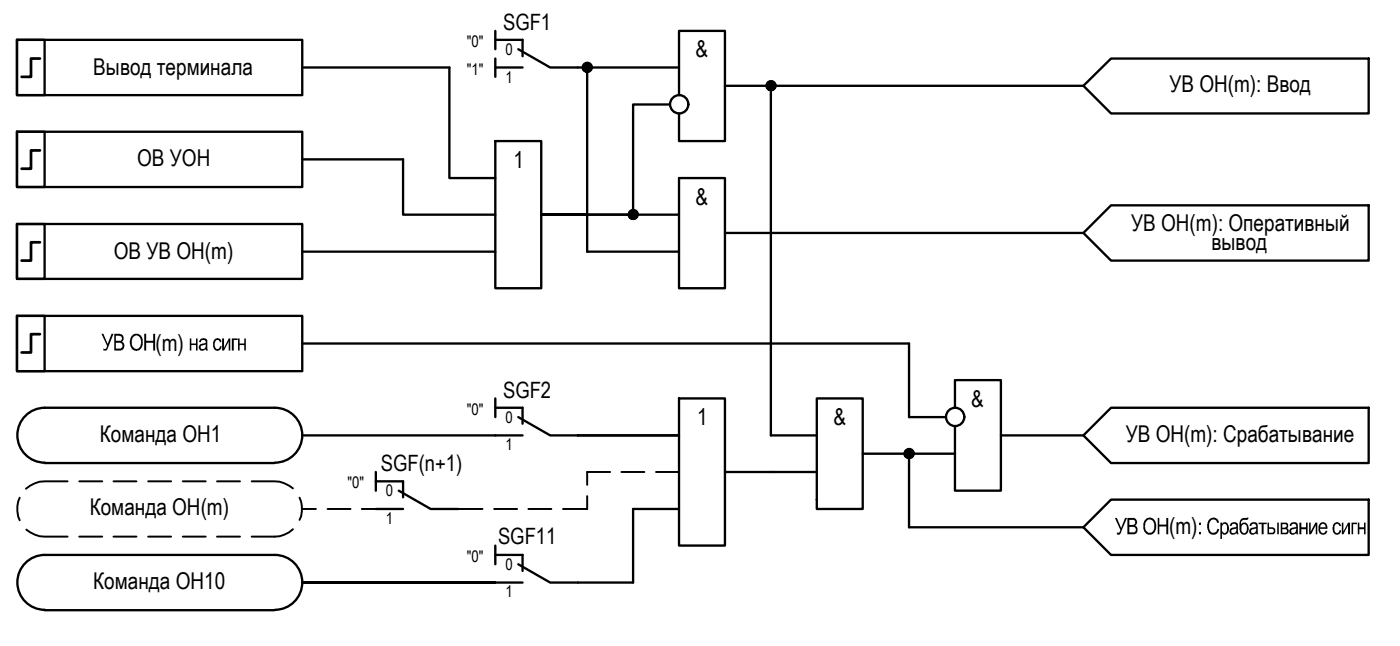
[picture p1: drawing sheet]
<svg xmlns="http://www.w3.org/2000/svg" width="152mm" height="70mm" viewBox="0 0 152 70" stroke-linecap="round" stroke-linejoin="round" font-family="sans-serif">
<g fill="none" stroke="#000" stroke-width=".25">
<path d="M1.8 4.3h3.1v6h-3.1zM1.8 4.3h31.1v6h-31.1zM1.8 14.3h3.1v6h-3.1zM1.8 14.3h31.1v6h-31.1zM32.9 7.3h16v12.1h5M32.9 17.3h10.9v6h10.1M53.9 15.3h5v16h-5zM53.9 4.3h2.9v1.8M53.9 7.3h2.9M53.9 3.4v1.9M53.9 6.4v2M56.4 5.3l3.4 2h14.1"/>
<path d="M63.9 7.3v20.1h10M72.8 11.4h-3.9v11.9h-10h15M73.9 10.3v-6.9h5v11.9h-5v-3M73.9 19.4h5v11.9h-5zM78.9 9.3h38.9M83.8 9.3v38h5M117.8 9.3l3-2.9h28.1v5.9h-28.1zM1.8 24.4h3.1v5.9h-3.1zM1.8 24.4h31.1v5.9h-31.1zM1.8 34.3h3.1v6.1h-3.1zM1.8 34.3h31.1v6.1h-31.1zM32.9 27.4h21"/>
<path d="M32.9 37.4h66v8h4M63.9 23.3h-5h5M78.9 25.3h38.9M120.8 22.3h28.1v6h-28.1l-3-3zM40.9 55.3h2.9M40.9 52.3h2.9v1.8M40.9 51.3v2.1M43.4 53.4l3.4 1.9h3.1M53.9 44.3h2.9v1.8M53.9 43.3v2.1M53.9 59.3v2.1M53.9 47.3h2.9"/>
<path d="M56.4 45.4l3.4 1.9h14.1M68.9 55.3h5M73.9 43.3h5v16h-5zM78.9 51.3h9.9M88.8 43.3h5v12h-5zM93.8 49.3h10.1M98.9 49.3v8h18.9M103.9 44.3v-3h5v12.1h-5v-7.1M108.9 47.3h8.9M117.8 57.3l3-3h28.1v6h-28.1zM120.8 44.3h28.1v6.1h-28.1l-3-3.1zM53.9 63.3h-21h21"/>
<path d="M53.9 60.3h2.9v1.8M53.9 63.3h2.9M56.4 61.4l3.4 1.9h3"/>
<circle cx="63.9" cy="7.3" r=".49"/>
<circle cx="73.9" cy="11.3" r=".99"/>
<circle cx="83.9" cy="9.3" r=".49"/>
<circle cx="68.9" cy="23.3" r=".49"/>
<circle cx="98.9" cy="49.3" r=".49"/>
<circle cx="103.9" cy="45.3" r=".99"/>
</g>
<g fill="#000" stroke="#000" stroke-width=".11">
<path d="M63.6 7h.6zM63.7 7.8h.3zM63.8 6.8h.1zM83.8 9.8h.2zM83.8 8.9h.1zM68.7 23.8h.3zM68.8 22.8h.1zM98.7 49.8h.3zM98.8 48.9h.1z"/>
<path d="M63.7 7.8h.2zM63.8 7.8h.1z"/>
<path d="M63.8 6.8l.2 .1zM63.8 6.8l.2 .1z"/>
<path d="M63.7 6.9h.3zM63.7 6.9h.3z"/>
<path d="M63.7 6.9h.4zM63.7 6.9h.4z"/>
<path d="M63.7 7.8h.3zM63.7 7.8h.3z"/>
<path d="M63.7 6.9h.4zM63.7 6.9h.4z"/>
<path d="M63.7 7.8h.4zM63.7 7.8h.3z"/>
<path d="M63.6 6.9l.6 .1zM63.6 6.9l.6 .1zM63.5 7h.7z"/>
<path d="M63.6 7.8h.5zM63.6 7.8h.5z"/>
<path d="M63.5 7h.7zM63.5 7h.7z"/>
<path d="M63.5 7.7l.7 .1zM63.5 7.7l.7 .1z"/>
<path d="M63.6 7.8h.6zM63.6 7.8h.5z"/>
<path d="M63.5 7h.7zM63.5 7h.7z"/>
<path d="M63.5 7.7h.7zM63.5 7.7h.7z"/>
<path d="M63.5 7l.8 .1zM63.5 7l.8 .1z"/>
<path d="M63.5 7.6h.7zM63.5 7.6l.7 .1z"/>
<path d="M63.4 7.1h.9zM63.4 7.1h.9z"/>
<path d="M63.4 7.1l.9 .1zM63.4 7.1l.9 .1z"/>
<path d="M63.4 7.6h.9zM63.4 7.6h.9z"/>
<path d="M63.4 7.6h.9zM63.4 7.6h.8z"/>
<path d="M63.4 7.2h.9zM63.4 7.2h.9z"/>
<path d="M63.4 7.2l.9 .1zM63.4 7.2l.9 .1z"/>
<path d="M63.4 7.3h1zM63.4 7.3h1z"/>
<path d="M63.4 7.4l.9 .1zM63.4 7.4l.9 .1z"/>
<path d="M63.4 7.5l.9 .1v-.1zM63.4 7.5l.9 .1h-.9z"/>
<path d="M63.4 7.6h.9zM63.4 7.6h.9z"/>
<path d="M63.4 7.3h1zM63.4 7.3h1z"/>
<path d="M63.4 7.3l1 .1zM63.4 7.3l1 .1z"/>
<path d="M63.4 7.4h1zM63.4 7.4h.9z"/>
<path d="M83.8 9.8h.1zM83.8 9.8h.1z"/>
<path d="M83.8 8.9h.2zM83.8 8.9h.2z"/>
<path d="M83.8 8.9h.2zM83.7 8.9h.3z"/>
<path d="M83.7 8.9h.4zM83.7 8.9h.4z"/>
<path d="M83.7 9.8h.3zM83.7 9.8h.3z"/>
<path d="M83.6 8.9h.5zM83.6 8.9h.5z"/>
<path d="M83.6 9.8h.5zM83.6 9.8h.4z"/>
<path d="M83.6 8.9h.5zM83.6 8.9h.5z"/>
<path d="M83.6 9.8h.5zM83.6 9.8h.5z"/>
<path d="M83.5 8.9h.7zM83.5 8.9h.7z"/>
<path d="M83.5 9.8h.6zM83.5 9.8h.6z"/>
<path d="M83.5 8.9l.7 .1zM83.5 8.9l.7 .1z"/>
<path d="M83.5 9.7h.7zM83.5 9.7h.7z"/>
<path d="M83.5 9.7h.7zM83.5 9.7l.6 .1z"/>
<path d="M83.5 9h.7zM83.5 9h.7z"/>
<path d="M83.5 9l.8 .1zM83.5 9l.8 .1z"/>
<path d="M83.5 9.7h.7zM83.5 9.7h.7z"/>
<path d="M83.4 9.1h.9zM83.4 9.1h.9z"/>
<path d="M83.4 9.6h.9zM83.4 9.6l.8 .1z"/>
<path d="M83.4 9.1l.9 .1zM83.4 9.1l.9 .1z"/>
<path d="M83.4 9.2h1zM83.4 9.2h1z"/>
<path d="M83.4 9.5l.9 .1zM83.4 9.5l.9 .1z"/>
<path d="M83.4 9.6h.9zM83.4 9.6h.9z"/>
<path d="M83.4 9.2h1zM83.4 9.2h1z"/>
<path d="M83.4 9.2l1 .1zM83.4 9.2l1 .1z"/>
<path d="M83.3 9.3h1.1zM83.3 9.3h1.1z"/>
<path d="M83.3 9.3l1.1 .1zM83.3 9.3l1.1 .1z"/>
<path d="M83.3 9.4l1.1 .1v-.1zM83.3 9.4l1.1 .1h-1z"/>
<path d="M83.4 9.5h1zM83.4 9.5h1z"/>
<path d="M83.4 9.5h1zM83.4 9.5h.9z"/>
<path d="M68.7 23.8h.2zM68.8 23.8h.1z"/>
<path d="M68.8 22.8l.2 .1zM68.8 22.8l.2 .1z"/>
<path d="M68.7 22.9h.3zM68.7 22.9h.3z"/>
<path d="M68.7 22.9h.4zM68.6 22.9h.5z"/>
<path d="M68.7 23.8h.3zM68.7 23.8h.3z"/>
<path d="M68.6 22.9h.5zM68.6 22.9h.5z"/>
<path d="M68.6 23.8h.5zM68.6 23.8h.4z"/>
<path d="M68.6 22.9h.6zM68.6 22.9h.6z"/>
<path d="M68.6 23.8h.5zM68.6 23.8h.5z"/>
<path d="M68.6 22.9l.6 .1zM68.6 22.9l.6 .1z"/>
<path d="M68.6 23.8h.6zM68.6 23.8h.5z"/>
<path d="M68.5 23h.7zM68.5 23h.7z"/>
<path d="M68.5 23h.7zM68.5 23h.7z"/>
<path d="M68.5 23.7h.7zM68.5 23.7h.7z"/>
<path d="M68.5 23.7h.7zM68.5 23.7l.7 .1z"/>
<path d="M68.5 23l.8 .1zM68.5 23l.8 .1z"/>
<path d="M68.5 23.6h.7zM68.5 23.6l.7 .1z"/>
<path d="M68.4 23.1h.9zM68.4 23.1h.9z"/>
<path d="M68.4 23.1l.9 .1zM68.4 23.1l.9 .1z"/>
<path d="M68.4 23.6h.9zM68.4 23.6h.9z"/>
<path d="M68.4 23.6h.9zM68.4 23.6h.8z"/>
<path d="M68.4 23.2h.9zM68.4 23.2h.9z"/>
<path d="M68.4 23.2l1 .1zM68.4 23.2l1 .1z"/>
<path d="M68.4 23.5h.9zM68.4 23.5h.9z"/>
<path d="M68.4 23.5h.9zM68.4 23.5l.9 .1z"/>
<path d="M68.4 23.3h1zM68.4 23.3h1z"/>
<path d="M68.4 23.3h1zM68.4 23.3h1z"/>
<path d="M68.4 23.3l1 .1zM68.4 23.3l1 .1z"/>
<path d="M68.4 23.4h1zM68.4 23.4h1z"/>
<path d="M68.4 23.4h1zM68.4 23.4l.9 .1z"/>
<path d="M98.7 49.8h.2zM98.8 49.8h.1z"/>
<path d="M98.8 48.9h.2zM98.7 48.9h.3z"/>
<path d="M98.7 48.9h.3zM98.7 48.9h.3z"/>
<path d="M98.7 48.9h.3zM98.7 48.9h.3z"/>
<path d="M98.7 49.8h.3zM98.7 49.8h.3z"/>
<path d="M98.7 48.9h.4zM98.7 48.9h.4z"/>
<path d="M98.7 49.8h.3zM98.7 49.8h.3z"/>
<path d="M98.6 48.9l.5 .1zM98.6 48.9l.5 .1z"/>
<path d="M98.6 49.8h.5zM98.6 49.8h.4z"/>
<path d="M98.6 49h.6zM98.5 49h.7z"/>
<path d="M98.6 49.8h.5zM98.6 49.8h.5z"/>
<path d="M98.5 49h.7zM98.5 49h.7z"/>
<path d="M98.5 49.7h.7zM98.5 49.7l.6 .1z"/>
<path d="M98.5 49h.8zM98.5 49h.8z"/>
<path d="M98.5 49.7h.7zM98.5 49.7h.7z"/>
<path d="M98.5 49l.8 .1zM98.5 49l.8 .1z"/>
<path d="M98.5 49.1h.8zM98.5 49.1h.8z"/>
<path d="M98.5 49.6l.8 .1zM98.5 49.6l.8 .1z"/>
<path d="M98.5 49.7h.8zM98.5 49.7h.7z"/>
<path d="M98.4 49.1l.9 .1zM98.4 49.1l.9 .1z"/>
<path d="M98.4 49.2h.9zM98.4 49.2h.9z"/>
<path d="M98.4 49.5l.9 .1zM98.4 49.5l.9 .1z"/>
<path d="M98.4 49.6h.9zM98.4 49.6h.9z"/>
<path d="M98.4 49.2h.9zM98.4 49.2h.9z"/>
<path d="M98.4 49.2l.9 .1zM98.4 49.2l.9 .1z"/>
<path d="M98.4 49.3h.9zM98.4 49.3h.9z"/>
<path d="M98.4 49.3l.9 .1zM98.4 49.3l.9 .1z"/>
<path d="M98.4 49.4h.9zM98.4 49.4h.9z"/>
<path d="M98.4 49.4l.9 .1v-.1zM98.4 49.4l.9 .1h-.9z"/>
<path d="M98.4 49.5h.9zM98.4 49.5h.9z"/>
</g>
<path d="M4.3 6.4h-.9v2h-1M4.3 16.4h-.9v1.9h-1M4.3 26.3h-.9v2h-1M4.3 36.3h-.9v2h-1" fill="none" stroke="#000" stroke-width=".3"/>
<g fill="#000">
<path d="M11 36.3h.2l.5 1.1 .4-1.1h.2l-.5 1.5a.34 .34 0 0 1-.6 .3v-.2h.3l.2-.2zM15.7 36.3h.2v.8h.8v-.8h.2v1.8h-.2v-.8h-.8v.8h-.2zM20.6 36.8h.2v.6h.5v-.6h.2v1.3h-.2v-.6h-.5v.6h-.2zM23.3 37v-.1a.44 .44 0 0 1 .5-.1 .44 .44 0 0 1 .3 .4h-.2a.26 .26 0 0 0-.3-.2 .26 .26 0 0 0-.2 .3 .56 .56 0 0 0 .1 .6 .3 .3 0 0 0 .4-.2h.2a.47 .47 0 0 1-.5 .4 .47 .47 0 0 1-.4-.6zM24.2 36.8h.2v1l.5-1h.1v1.3h-.1v-1l-.5 1h-.2zM25.2 36.8h.6v.2h-.4v1.1h-.2zM25.9 36.8h.2v.6h.5v-.6h.1v1.3h-.1v-.6h-.5v.6h-.2zM121.3 56.3h.2l.4 1.1 .5-1.1h.2l-.6 1.5a.34 .34 0 0 1-.2 .3 .34 .34 0 0 1-.3 0v-.2a.26 .26 0 0 0 .2 0 .26 .26 0 0 0 .2-.3zM125.9 56.3h.2v.7h.8v-.7h.2v1.8h-.2v-.8h-.8v.8h-.2zM136.9 56.8h.9v.2h-.4v1.1h-.2v-1.1h-.3zM141.3 56.8h.2v.5h.6v-.5h.1v1.3h-.1v-.6h-.6v.6h-.2zM142.4 56.8h.2v1l.5-1h.2v1.3h-.2v-1l-.5 1h-.2z"/>
<path d="M145.1 57a.46 .46 0 0 1 .4-.2 .46 .46 0 0 1 .4 .4h-.2a.3 .3 0 0 0-.4-.2 .3 .3 0 0 0-.2 .4v.1a.31 .31 0 0 0 .1 .4 .31 .31 0 0 0 .5-.1v-.2l.2 .1v.1a.48 .48 0 0 1-.6 .3 .48 .48 0 0 1-.4-.6zM145.9 56.8h.2v1l.5-1h.2v1.3h-.2v-1l-.5 1h-.2zM147 56.8h.6v.2h-.4v1.1h-.2zM147.7 56.8h.2v.5h.5v-.5h.1v1.3h-.1v-.6h-.5v.6h-.2z"/>
<path d="M14.3 36.5h.1a.71 .71 0 0 1 .8-.1 .71 .71 0 0 1 .3 .8v.4l-.2 .3a.62 .62 0 0 1-.7 .2 .62 .62 0 0 1-.4-.5l-.1-.6zM14.5 36.6l-.1 .2-.1 .5a.52 .52 0 0 0 .2 .5 .52 .52 0 0 0 .6 0l.3-.4-.1-.6h-.1a.43 .43 0 0 0-.7-.2z"/>
<path d="M21.7 36.9h.1a.44 .44 0 0 1 .5-.1 .44 .44 0 0 1 .2 .5v.6l.1 .2h-.2v-.2l-.1 .1a.4 .4 0 0 1-.7-.2 .4 .4 0 0 1 .5-.4 .21 .21 0 0 0 .3-.3 .21 .21 0 0 0-.4-.1l-.1 .1-.1 .1h-.1zM21.9 37.6a.24 .24 0 0 0 0 .4 .24 .24 0 0 0 .4-.2l.1-.4z"/>
<path d="M124.5 56.5h.1a.7 .7 0 0 1 .8-.1 .7 .7 0 0 1 .4 .8l-.1 .4-.2 .3a.63 .63 0 0 1-.6 .2 .63 .63 0 0 1-.5-.6v-.6zM124.8 56.5l-.2 .4-.1 .4a.53 .53 0 0 0 .3 .6 .53 .53 0 0 0 .7-.2v-.4a.61 .61 0 0 0-.6-.8z"/>
<path d="M130.4 56.8h.2v.3h-.2zM130.4 57.8h.2v.3h-.2z"/>
<path d="M133.9 56.9l.1-.1a.43 .43 0 0 1 .5 0 .43 .43 0 0 1 .1 .5v.6l.1 .2h-.2v-.1a.41 .41 0 0 1-.7 0 .41 .41 0 0 1 .4-.6v-.1a.21 .21 0 0 0 .3-.2 .21 .21 0 0 0-.4-.1h-.1l-.1 .2h-.1zM134 57.6a.23 .23 0 0 0 0 .4 .23 .23 0 0 0 .4-.2l.1-.3z"/>
<path d="M134.9 56.5l.3-.2h.6a.36 .36 0 0 1-.6 .2 .41 .41 0 0 0-.2 .5 .43 .43 0 0 1 .5-.2 .43 .43 0 0 1 .3 .5v.3a.49 .49 0 0 1-.5 .5 .49 .49 0 0 1-.5-.6v-.7zM135.2 57l-.2 .3a.41 .41 0 0 0 .1 .5 .41 .41 0 0 0 .4 .1l.1-.3a.42 .42 0 0 0-.4-.6z"/>
<path d="M136 56.9a.57 .57 0 0 1 .8 .1v1.1h-.1l-.1-.1a.41 .41 0 0 1-.6 .1 .41 .41 0 0 1 0-.6l.4-.2a.2 .2 0 0 0 .2-.2 .2 .2 0 0 0-.2-.1h-.2l-.1 .2h-.2zM136.1 57.6a.26 .26 0 0 0 .2 .4 .26 .26 0 0 0 .3-.3 .11 .11 0 0 0 0-.2 .11 .11 0 0 0-.1 0z"/>
<path d="M137.9 56.8h.1v.5h.2a.39 .39 0 0 1 .5 .4 .39 .39 0 0 1-.4 .4h-.4zM138 57.5v.4h.2a.23 .23 0 0 0 .3-.2 .23 .23 0 0 0-.3-.2zM138.9 56.8h.2v1.3h-.2z"/>
<path d="M139.3 56.8h.4a.33 .33 0 0 1 .4 .2 .33 .33 0 0 1-.1 .4 .36 .36 0 0 1 .2 .4 .36 .36 0 0 1-.4 .3h-.5zM139.5 57v.4h.2a.2 .2 0 0 0 .2-.2 .2 .2 0 0 0-.2-.2zM139.5 57.5v.4h.2a.2 .2 0 0 0 .3-.2 .2 .2 0 0 0-.3-.2z"/>
<path d="M140.4 56.9a.46 .46 0 0 1 .5-.1 .46 .46 0 0 1 .3 .5v.8h-.2v-.1a.39 .39 0 0 1-.7-.1 .39 .39 0 0 1 .4-.5v-.1a.2 .2 0 0 0 .3-.2 .2 .2 0 0 0-.3-.1h-.2l-.1 .2h-.1zM140.5 57.6a.24 .24 0 0 0 .1 .4 .24 .24 0 0 0 .3-.2l.1-.3z"/>
<path d="M143.5 57a.49 .49 0 0 1 .6-.2 .49 .49 0 0 1 .3 .6v.1h-.8a.34 .34 0 0 0 .1 .4 .34 .34 0 0 0 .4-.1l.1-.1h.2l-.1 .1a.5 .5 0 0 1-.6 .3 .5 .5 0 0 1-.3-.6v-.3zM143.7 57l-.1 .3h.6a.33 .33 0 0 0-.5-.3z"/>
</g>
<!-- layer: 0 -->
<path d="M4.9 50.4h25M4.9 50.3a2.98 2.98 0 0 1-3-3 2.98 2.98 0 0 1 3-3h25a2.98 2.98 0 0 1 3 3 2.98 2.98 0 0 1-3 3M32.9 47.3h21M68.9 55.3v8h-6.1M4.9 66.4h25M4.9 66.3a2.98 2.98 0 0 1-3-3 2.98 2.98 0 0 1 3-3h25a2.98 2.98 0 0 1 3 3 2.98 2.98 0 0 1-3 3" fill="none" stroke="#000" stroke-width=".25"/>
<g fill="none" stroke="#000" stroke-width=".21">
<path d="M2.1 54.1a2.94 2.94 0 0 0 0 2.5M2.9 57.6a3.2 3.2 0 0 0 2 .8h2.4M7.3 52.3h-2.4a3.2 3.2 0 0 0-2.1 .8M8.6 52.3h2.5M8.6 58.4h2.5M12.3 52.3h2.5M12.3 58.4h2.5M16.1 52.3h2.5M16.1 58.4h2.5M19.9 52.3h2.5M19.9 58.4h2.5M23.6 52.3h2.5"/>
<path d="M23.6 58.4h2.5M27.4 52.3h2.5a3.2 3.2 0 0 1 2 .8M31.9 57.5a2.97 2.97 0 0 1-2 .9h-2.5M32.6 54.1a2.86 2.86 0 0 1 0 2.4M32.9 55.3h1.5M35.6 55.3h2.5M39.4 55.3h1.5M49.9 55.3h2.6M53.7 55.3h2.5M57.5 55.3h2.5M63.9 53.9v1.4h-2.7M66.4 51.3h-2.5v1.4"/>
<path d="M67.6 51.3h2.5M71.4 51.3h2.5"/>
</g>
<g font-size="2.5">
<text x="10.1" y="8.1">Вывод терминала</text>
<text x="75.6" y="6.2">&amp;</text>
<text x="127.2" y="10">УВ ОН(m): Ввод</text>
<text x="14.9" y="18.1">ОВ УОН</text>
<text x="55.9" y="18.3">1</text>
<text x="75.6" y="22.2">&amp;</text>
<text x="12.4" y="28.1">ОВ УВ ОН(m)</text>
<text x="123" y="25.1">УВ ОН(m): Оперативный</text>
<text x="131.8" y="27.2">вывод</text>
<text x="11.1" y="38.1">ОН</text>
<text x="16.9" y="38.1">(m)</text>
<text x="75.8" y="46.2">1</text>
<text x="90.7" y="46.2">&amp;</text>
<text x="105.6" y="44.3">&amp;</text>
<text x="10.9" y="48.1">Команда ОН1</text>
<text x="122.5" y="48.1">УВ ОН(m): Срабатывание</text>
<text x="9.8" y="56">Команда ОН(m)</text>
<text x="121.3" y="58.1">ОН</text>
<text x="127.2" y="58.1">(m)</text>
<text x="132.1" y="58.1">сигн</text>
<text x="10.1" y="64.1">Команда ОН10</text>
</g>
<g font-size="2.4">
<text x="54.7" y="3.2">SGF1</text>
<text x="54.7" y="43.2">SGF2</text>
<text x="41.4" y="51.2">SGF(n+1)</text>
<text x="54.2" y="59.2">SGF11</text>
</g>
<g font-size="1.7">
<text x="50.8" y="5.1">&quot;0&quot;</text>
<text x="55" y="6">0</text>
<text x="50.8" y="8.1">&quot;1&quot;</text>
<text x="55" y="9">1</text>
<text x="50.8" y="45.1">&quot;0&quot;</text>
<text x="55" y="45.9">0</text>
<text x="37.8" y="53.1">&quot;0&quot;</text>
<text x="42" y="53.9">0</text>
<text x="55" y="49">1</text>
<text x="42" y="57">1</text>
<text x="50.8" y="61.1">&quot;0&quot;</text>
<text x="55" y="61.9">0</text>
<text x="55" y="65">1</text>
</g>
</svg>
